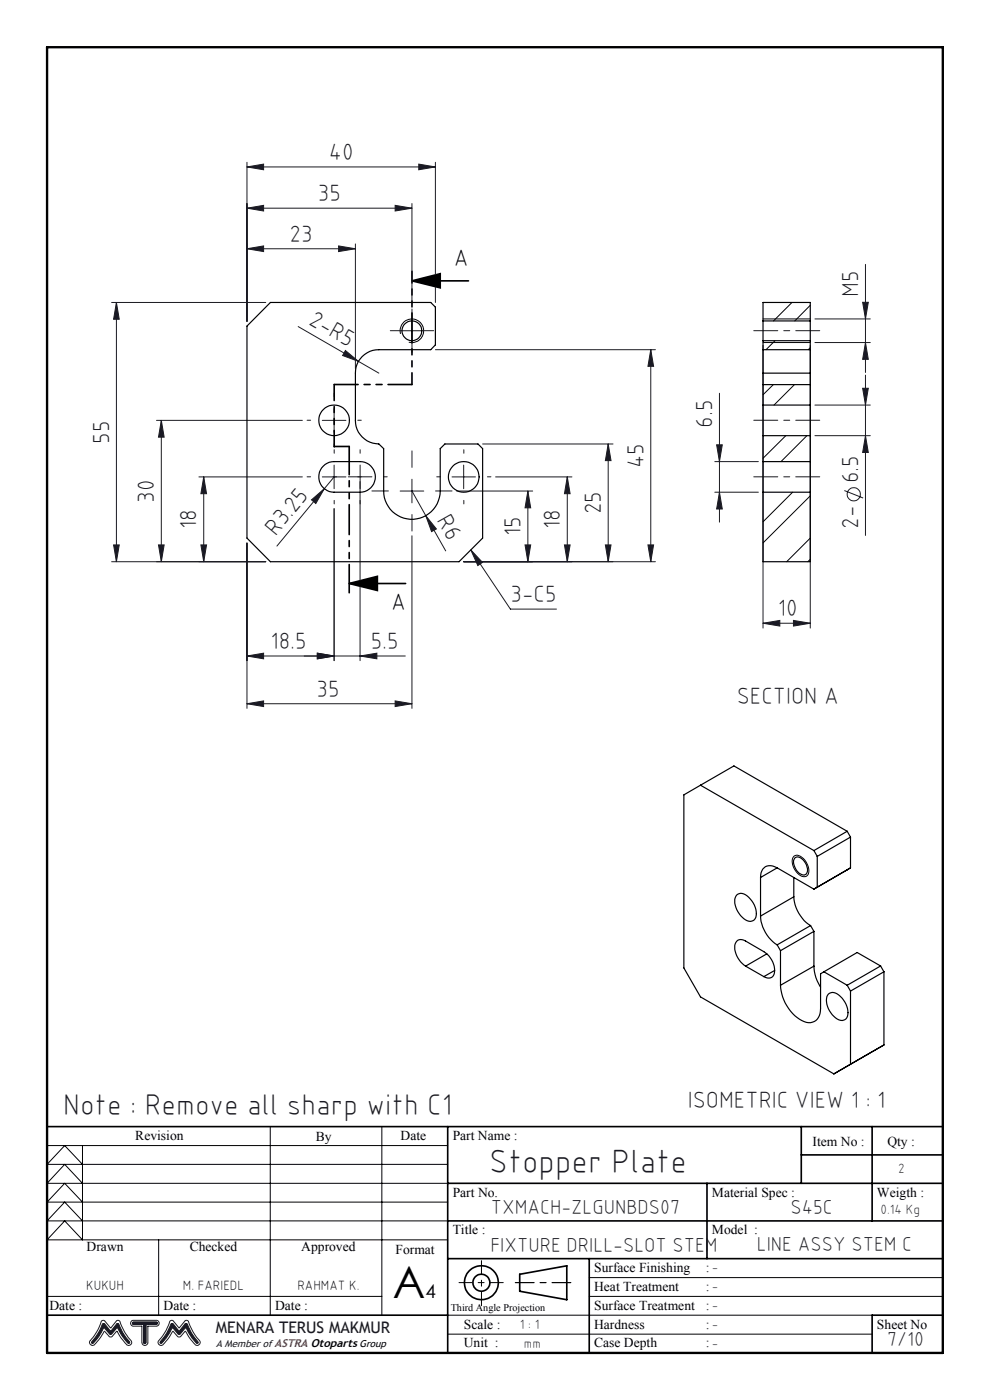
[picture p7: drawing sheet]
<svg xmlns="http://www.w3.org/2000/svg" width="210mm" height="297mm" viewBox="0 0 210 297" stroke-linecap="round" stroke-linejoin="round" font-family="sans-serif">
<g fill="none" stroke="#000" stroke-width=".35">
<path d="M95 239v48M170 239v12M185 239v20M200 239h-190v48M95 251h105M95 259h105M150 251v16M170 245h30M10 279h85M95 267h105M110.2 270.3l10-1.8v7.2l-10-1.8zM125 267v20"/>
<path d="M200 279h-15v8"/>
<circle cx="102.1" cy="272.1" r="1.8"/>
<circle cx="102.1" cy="272.1" r="3.6"/>
</g>
<path d="M19.1 284.4a.63 .63 0 0 0 .1 .8 .63 .63 0 0 0 .9 0l1.1-1.3 .9-1.5 1.2 1.2h.4l1-1.2 .2 .1 1.4 2.1a1.07 1.07 0 0 0 1.1 .8l.3-.1a.56 .56 0 0 0 .1-.9 13.8 13.8 0 0 1-2.5-4.2l-.5-.1-1.3 1.6-1.4-1.6-.5 .1-.2 .2a10.8 10.8 0 0 1-2.3 4M21.8 280.8h.4l1.3 1.5 1.3-1.5h.3a16.4 16.4 0 0 0 2.4 4l-.2 .2a10.3 10.3 0 0 1-2.4-3.3l-1.4 1.4-.2-.1-1.3-1.3a9.1 9.1 0 0 1-2.4 3.3l-.2-.2a16.6 16.6 0 0 0 2.4-4zM27.9 280.2l.3-.1h5a.62 .62 0 0 1 .6 .6 .62 .62 0 0 1-.6 .6h-1.8v3.5a.64 .64 0 0 1-.7 .6 .64 .64 0 0 1-.6-.6v-3.5h-1.8a.63 .63 0 0 1-.6-.4 .63 .63 0 0 1 .2-.7zM28.2 280.5h5a.23 .23 0 0 1 .2 .2 .23 .23 0 0 1-.2 .2h-2.3v4a.21 .21 0 0 1-.2 .1 .21 .21 0 0 1-.2-.2v-3.9h-2.2l-.2-.2zM36.1 280.2l.6-.1 1.3 1.6 1.3-1.5a.46 .46 0 0 1 .7 .2l.1 .5a14.7 14.7 0 0 0 2.4 3.8l-.3 .6a.52 .52 0 0 1-.8-.1l-1.1-1.3-1-1.5-1.2 1.2h-.4l-1-1.2-1.5 2.2a1.07 1.07 0 0 1-1.2 .8l-.2-.1a.56 .56 0 0 1-.1-.9l.2-.3a11 11 0 0 0 2.2-3.9zM36.3 280.9l.4-.1 1.3 1.5 1.3-1.5h.3a16.4 16.4 0 0 0 2.5 4l-.2 .2a9.1 9.1 0 0 1-2.5-3.3l-1.3 1.4-.4-.1-1.2-1.3a8.6 8.6 0 0 1-2.4 3.3l-.1-.3a10.7 10.7 0 0 0 2.3-3.8z" fill="none" stroke="#191924" stroke-width=".21"/>
<path d="M97.4 272.1h9.4" fill="none" stroke="#000" stroke-width=".21" stroke-dasharray="15.2 1.3 1.3 1.3" stroke-dashoffset="12.5"/>
<path d="M102.1 277v-9.6" fill="none" stroke="#000" stroke-width=".21" stroke-dasharray="15.2 1.3 1.3 1.3" stroke-dashoffset="12.4"/>
<path d="M109.3 272.1h11.8" fill="none" stroke="#000" stroke-width=".25" stroke-dasharray="15.2 1.3 1.3 1.3" stroke-dashoffset="11.3"/>
<path d="M10 10h190v277h-190z" fill="none" stroke="#000" stroke-width=".5"/>
<g fill="none" stroke="#000" stroke-width=".21">
<path d="M57.3 239v40M81 239v40M10 243h85M17.5 251l-3.8-4-3.7 4h85M17.5 243v20l-3.8-4-3.7 4h85M17.5 259l-3.8-4-3.7 4h85M17.5 255l-3.8-4-3.7 4h85M17.5 247l-3.8-4-3.7 4h85M10 275h71M33.7 263v16M95 279h90M125 275h75"/>
<path d="M125 271h75M95 283h90"/>
</g>
<path d="M28.1 280.6l.2 .3h2.2v4l.2 .1 .2-.1v-4h2.3l.2-.1-.2-.3zM36.3 280.9l-1.1 2.1-1.3 1.7 .2 .3a12.2 12.2 0 0 0 2.5-3.3l1.3 1.4h.3l1-1.3 .3-.1 1 1.8a2.86 2.86 0 0 0 1.4 1.5l.2-.3-1.4-1.7-1.1-2.2h-.3l-1.3 1.5-1.3-1.5zM21.8 280.8h.4l1.1 1.5h.2l1.3-1.5h.3l1 2 1.4 1.9-.2 .3a11.4 11.4 0 0 1-2.4-3.3l-1.3 1.4h-.3l-1.1-1.3-.2-.1-1 1.8-1.2 1.5h-.3l-.1-.3 1.3-1.7z" fill-rule="evenodd" fill="#191924"/>
<g fill="none" stroke="#191924" stroke-width=".21">
<path d="M52.4 35.4l3.5-.6v1.2zM52.4 34.4v33.8M52.4 35.4h40M88.8 34.8l3.6 .6-3.6 .6zM92.4 34.4v29.8M52.4 52.8l3.5-.6v1.2zM52.4 52.8h23M52.4 44.2l3.5-.6v1.2zM52.4 44.2h35M71.8 52.2l3.6 .6-3.6 .6zM75.4 51.7v26.5M83.8 43.6l3.6 .6-3.6 .6z"/>
<path d="M87.4 43.2v21.4M183.6 56.1v22.9M23.7 64.2h32.7M24.7 64.2l.6 3.5h-1.2zM24.7 64.2v55M63.3 69.3l17.1 9.9M73.3 74.4l2.7 2.3-3.3-1.3zM84.9 70.2h5M87.4 67.7v5M92.4 74.2h46.6M138 74.2v45M138 74.2l.6 3.5h-1.2z"/>
<path d="M161.9 73.3v59.9M171.9 73.3v59.9M172.9 67.7h11.7M172.9 72.7h11.7M183 64.1h1.2l-.6 3.6zM183.6 72.7l.6 3.5h-1.2zM183.6 79.6v34M33.2 89.2h30.9M34.2 89.2v30M34.2 89.2l.6 3.5h-1.2zM68.4 89.2h5M70.9 86.7v5"/>
<path d="M70.9 98.7v5M98.4 98.7v5M102.4 94.2h27.6M129 94.2v25M129 94.2l.6 3.5h-1.2zM151.6 97.9h9.3M152 94.4h1.2l-.6 3.5zM152.6 83.4v27.4M172.9 85.9h11.7M172.9 92.4h11.7M183 82.4h1.2l-.6 3.5zM183.6 92.4l.6 3.6h-1.2z"/>
<path d="M23.7 119.2h32.7M24.1 115.6h1.2l-.6 3.6zM33.6 115.6h1.2l-.6 3.6zM42.2 101.2h21.9M42.6 115.6h1.2l-.6 3.6zM43.2 101.2l.6 3.5h-1.2zM43.2 101.2v18M52.4 115.2v35.1M66.1 106l2.7-2.3-1.8 3.1zM68.4 101.2h5M68.8 103.7l-10.1 12.1M70.9 107.9v32.3"/>
<path d="M70.9 101.2l-2.1 2.5M76.4 102.2v38M84.9 104.2h5M87.4 101.7v5M87.4 113.7v36.6M87.4 104.2l2.9 5.2M90.3 109.4l2.3 2.8-1.1 .6zM90.3 109.4l4.2 7.5M95.9 101.2h5M96.9 104.2h16.1M98.4 119.2h40.6M99.9 116.7l2.4 2.6-.9 .7z"/>
<path d="M99.9 116.7l8.4 12.5h9.7M105.1 101.2h16.2M111.4 115.6h1.2l-.6 3.6zM112 104.2v15M112 104.2l.6 3.5h-1.2zM119.7 115.6h1.2l-.6 3.6zM120.3 101.2v18M120.3 101.2l.6 3.5h-1.2zM128.4 115.6h1.2l-.6 3.6zM137.4 115.6h1.2l-.6 3.6zM151.6 104.4h9.3M152.6 104.4l.6 3.6h-1.2z"/>
<path d="M179.1 104.1l4 1.6M52.4 139.2l3.5-.6v1.2zM67.3 138.6l3.6 .6-3.6 .6zM76.4 139.2l3.5-.6v1.2zM86 139.2h-33.6M161.9 132.2l3.5-.6v1.2zM161.9 132.2h10M168.3 131.6l3.6 .6-3.6 .6zM52.4 149.3l3.5-.6v1.2zM52.4 149.3h35M83.8 148.7l3.6 .6-3.6 .6z"/>
<circle cx="181.1" cy="104.9" r="1.4"/>
</g>
<path d="M84.9 70.8a2.51 2.51 0 0 1 2.2-3.1 2.51 2.51 0 0 1 2.8 2.7 2.51 2.51 0 0 1-3.2 2.2M161.9 72.7h10M161.9 67.7h10M168.5 181.6a2.2 2.2 0 0 1 2.7 1.6 2.02 2.02 0 0 1-.2 2.7 2.7 2.7 0 0 1-2.7-2l-.3-1.2 .1-.6z" fill="none" stroke="#000" stroke-width=".21"/>
<path d="M87.4 59.6l6-1.5v3zM87.4 59.6h12M74 123.8l6-1.5v3zM74 123.8h12" fill="none" stroke="#000" stroke-width=".35"/>
<g fill="none" stroke="#191924" stroke-width=".21" stroke-dasharray="15.2 1.3 1.3 1.3">
<path d="M84.9 70.2h-2.1M87.4 67.7v-2.1M87.4 72.7v2.1M89.9 70.2h2.1M65.9 89.2h-.8M70.9 96.2v-.8M70.9 84.2v-.8M70.9 94.2v.7M75.9 89.2h.7M76.4 96.2v-.8M87.4 99.2v-3.5M98.4 96.2v-.8"/>
<path d="M65.9 101.2h-.8M70.9 106.2v.7M71.4 101.2h-.8M75.9 101.2h.7M76.4 101.2v-2.5M76.4 101.2h-2.5M76.4 101.2v2.5M76.4 101.2h2.5M76.4 106.2v.7M81.4 101.2h.7M82.4 104.2h-3.5M87.4 109.2v3.5"/>
<path d="M92.4 104.2h3.5M93.4 101.2h-.8M98.4 106.2v.7M103.4 101.2h.7"/>
</g>
<path d="M87.4 57.6v24" fill="none" stroke="#000" stroke-width=".35" stroke-dasharray="6.3 1.3 1.3 1.3 1.3 1.3" stroke-dashoffset="3.9"/>
<path d="M87.4 81.6h-16.5" fill="none" stroke="#000" stroke-width=".35" stroke-dasharray="6.3 1.3 1.3 1.3 1.3 1.3" stroke-dashoffset="1.3"/>
<path d="M70.9 81.6v13.1" fill="none" stroke="#000" stroke-width=".35" stroke-dasharray="6.3 1.3 1.3 1.3 1.3 1.3" stroke-dashoffset="3"/>
<path d="M70.9 94.7h3.2" fill="none" stroke="#000" stroke-width=".35" stroke-dasharray="6.3 1.3 1.3 1.3 1.3 1.3"/>
<path d="M74.1 94.7v31.1" fill="none" stroke="#000" stroke-width=".35" stroke-dasharray="6.3 1.3 1.3 1.3 1.3 1.3" stroke-dashoffset=".4"/>
<path d="M159.9 70.2h14M173.9 89.2h-14M173.9 101.2h-14" fill="none" stroke="#191924" stroke-width=".21" stroke-dasharray="15.2 1.3 1.3 1.3" stroke-dashoffset="10.1"/>
<path d="M87.4 59.6l6-1.5v3zM74 123.8l6-1.5v3z" fill="#000"/>
<g fill="#191924">
<path d="M73.3 74.4l2.7 2.3-3.3-1.3z"/>
<path d="M66.1 106l2.7-2.3-1.8 3.1z"/>
<path d="M90.3 109.4l2.3 2.8-1.1 .6z"/>
<path d="M67.3 138.6l3.6 .6-3.6 .6zM76.4 139.2l3.5-.6v1.2zM99.9 116.7l2.4 2.6-.9 .7z"/>
<path d="M52.4 35.4l3.5-.6v1.2zM88.8 34.8l3.6 .6-3.6 .6zM52.4 44.2l3.5-.6v1.2zM83.8 43.6l3.6 .6-3.6 .6z"/>
<path d="M71.8 52.2l3.6 .6-3.6 .6zM52.4 52.8l3.5-.6v1.2zM83.8 148.7l3.6 .6-3.6 .6zM52.4 149.3l3.5-.6v1.2zM67.3 138.6l3.6 .6-3.6 .6zM52.4 139.2l3.5-.6v1.2z"/>
<path d="M24.1 115.6h1.2l-.6 3.6zM24.7 64.2l.6 3.5h-1.2zM128.4 115.6h1.2l-.6 3.6zM129 94.2l.6 3.5h-1.2z"/>
<path d="M120.3 101.2l.6 3.5h-1.2zM119.7 115.6h1.2l-.6 3.6zM138 74.2l.6 3.5h-1.2zM137.4 115.6h1.2l-.6 3.6zM112 104.2l.6 3.5h-1.2zM111.4 115.6h1.2l-.6 3.6zM43.2 101.2l.6 3.5h-1.2zM42.6 115.6h1.2l-.6 3.6z"/>
<path d="M152 94.4h1.2l-.6 3.5zM152.6 104.4l.6 3.6h-1.2z"/>
<path d="M34.2 89.2l.6 3.5h-1.2zM33.6 115.6h1.2l-.6 3.6zM183 64.1h1.2l-.6 3.6zM183.6 72.7l.6 3.5h-1.2zM183 82.4h1.2l-.6 3.5zM183.6 92.4l.6 3.6h-1.2z"/>
<path d="M161.9 132.2l3.5-.6v1.2zM168.3 131.6l3.6 .6-3.6 .6z"/>
</g>
<g fill="none" stroke="#000" stroke-width=".25">
<path d="M57.4 64.2h34l1 1v8l-1 1h-11a4.9 4.9 0 0 0-5 5v10a5 5 0 0 0 5 5l1 1v9a6 6 0 0 0 6 6 6 6 0 0 0 6-6v-9l1-1h7l1 1v19l-5 5h-40l-5-5v-45zM161.9 68.1v4.2M161.9 74.2v5M161.9 74.2h10M161.9 68.1v-3.9h10v3.9M161.9 72.3v1.9M161.9 79.2v6.7M161.9 72.3h10M161.9 68.1h10M161.9 79.2h10M171.9 68.1v4.2M171.9 74.2v5"/>
<path d="M171.9 72.3v1.9M171.9 79.2v6.7M68.6 98.9a3.2 3.2 0 0 1 2.3-1h5.5a3.2 3.2 0 0 1 3.2 3.3 3.2 3.2 0 0 1-3.2 3.2h-5.5a3.2 3.2 0 0 1-3-2 3.2 3.2 0 0 1 .7-3.5zM161.9 85.9v6.5M161.9 97.9v6.5M161.9 97.9h10M161.9 92.4v5.5M161.9 92.4h10M161.9 85.9h10M161.9 81.6h10M171.9 85.9v6.5M171.9 97.9v6.5"/>
<path d="M171.9 92.4v5.5M161.9 104.4h10M161.9 104.4v14.8h10v-14.8M148.6 166.6l-3.5 2v36.7l3.5 6.2 28.3 16.3 7-4.1M148.6 166.6l24 13.8M148.6 166.6l7.1-4.1 24 13.9M179.7 176.4l-7.1 4M179.7 176.4l.7 1.2M180.4 177.6v6.5M180.4 177.6l-7 4.1M156.3 189.9a1.82 1.82 0 0 1 2.6 .5 4.3 4.3 0 0 1 1.3 4.5 1.51 1.51 0 0 1-2.4 0 4.7 4.7 0 0 1-1.8-4.5zM161.3 194.3a7.8 7.8 0 0 0 3.6 6.1"/>
<path d="M161.3 186.2v8.1M164.9 184.1a2.15 2.15 0 0 0-2.5-.2 2.15 2.15 0 0 0-1.1 2.3M164.9 184.1l7.7 4.5M164.9 184.1l-3.6 2.1M168.4 190.2a7.8 7.8 0 0 0 3.5 6.2M168.4 190.2l-7.1 4.1M168.4 186.2v4M168.6 182a1.42 1.42 0 0 1 2 .8 2.08 2.08 0 0 1 .3 2.7 2.16 2.16 0 0 1-2.4-1.9l-.2-.8zM171.9 196.4l-7 4M171.9 196.4l.7 1.2M172.6 180.4l.8 1.3M172.6 197.6l-7 4.1"/>
<path d="M172.6 197.6v7.4M173.4 181.7v6.5l-.8 .4M180.4 184.1l-7.8 4.5M180.4 184.1l-.7 .4M158.2 205a4.7 4.7 0 0 1-2.2-4.8 1.35 1.35 0 0 1 2.2-.6l3.8 2.3a4.5 4.5 0 0 1 2.1 5l-.4 .5-.6 .1-1.1-.3M158.2 205l3.8 2.2M162.7 202.3l-4.5 2.7M164.3 205.9l-2.3 1.3M164.9 200.4l.7 1.3M165.6 201.7v7.3M172.6 205a8.3 8.3 0 0 0 1.5 4.4M172.6 205l-7 4"/>
<path d="M174.8 206.2l-.7 .4v7.3a2.53 2.53 0 0 1-3.1 3 8.9 8.9 0 0 1-5.4-7.9M174.8 206.2l4.9 2.8M175.7 210.9a1.82 1.82 0 0 1 2.6 .5 3.9 3.9 0 0 1 1.2 4.7 1.82 1.82 0 0 1-2.6-.5 4.3 4.3 0 0 1-1.4-4.5zM179.7 209l.7 1.3M186.8 204.9l-7.1 4.1M186.8 204.9l.7 1.3M186.8 204.9l-5-2.8-7 4.1M187.5 206.2v15.5l-7.1 4.1v-15.5M187.5 206.2l-7.1 4.1"/>
<circle cx="87.4" cy="70.2" r="2.1"/>
<circle cx="70.9" cy="89.2" r="3.2"/>
<circle cx="98.4" cy="101.2" r="3.2"/>
</g>
<path d="M164.4 72.3l-1.9 1.9M168 64.2l-3.9 3.9M171.9 64.8l-3.3 3.3M171.9 73.8l-.4 .4M164 81.6l-2.1 2.1M166.7 92.4l-4.8 4.8M168.5 81.6l-4.3 4.3M171.2 92.4l-5.5 5.5M168.1 104.4l-6.2 6.3M171.9 114.2l-5 5M171.9 105.2l-10 10M171.9 118.7l-.6 .5" fill="none" stroke="#000" stroke-width=".21"/>
<text font-size="9.3" x="83.3" y="275.5">A</text>
<text font-size="7.1" fill="#191924" x="103.8" y="248.9">Stopper Plate</text>
<text font-size="6.3" fill="#191924" x="13.4" y="236.5">Note : Remove all sharp with C1</text>
<g font-size="5" fill="#191924">
<text x="69.8" y="33.9">40</text>
<text x="67.4" y="42.6">35</text>
<text x="61.4" y="51.2">23</text>
<text x="182.1" y="63.1" transform="rotate(-90 182.1 63.1)">M5</text>
<text x="65.2" y="68.7" transform="rotate(30 65.2 68.7)">2-R5</text>
<text x="23.2" y="94.1" transform="rotate(-90 23.2 94.1)">55</text>
<text x="151.1" y="90.8" transform="rotate(-90 151.1 90.8)">6.5</text>
<text x="136.6" y="99.3" transform="rotate(-90 136.6 99.3)">45</text>
<text x="32.7" y="106.6" transform="rotate(-90 32.7 106.6)">30</text>
<text x="182.1" y="102.5" transform="rotate(-90 182.1 102.5)">6.5</text>
<text x="41.7" y="112.3" transform="rotate(-90 41.7 112.3)">18</text>
<text x="58.5" y="113.8" transform="rotate(-50 58.5 113.8)">R3.25</text>
<text x="92.5" y="110.4" transform="rotate(61 92.5 110.4)">R6</text>
<text x="110.5" y="113.8" transform="rotate(-90 110.5 113.8)">15</text>
<text x="118.8" y="112.3" transform="rotate(-90 118.8 112.3)">18</text>
<text x="127.5" y="109.1" transform="rotate(-90 127.5 109.1)">25</text>
<text x="182.1" y="112.2" transform="rotate(-90 182.1 112.2)">2-</text>
<text x="108.3" y="127.7">3-C5</text>
<text x="165" y="130.7">10</text>
<text x="57.4" y="137.7">18.5</text>
<text x="78.6" y="137.7">5.5</text>
<text x="67.1" y="147.8">35</text>
<text x="156.3" y="149.4">SECTION A</text>
<text x="145.9" y="235">ISOMETRIC VIEW 1 : 1</text>
</g>
<g font-size="5">
<text x="96.3" y="56.5">A</text>
<text x="83" y="129.4">A</text>
</g>
<g font-size="4.3" fill="#191924">
<text x="104.1" y="257.6">TXMACH-ZLGUNBDS07</text>
<text x="167.7" y="257.5">S45C</text>
<text x="104" y="265.5">FIXTURE DRILL-SLOT STEM</text>
<text x="160.5" y="265.3">LINE ASSY STEM C</text>
<text x="188.2" y="285.6">7/10</text>
</g>
<text font-size="4" x="90.2" y="275.4">4</text>
<text font-size="3.4" fill="#191924" x="45.8" y="282.8">MENARA TERUS MAKMUR</text>
<g font-size="2.9">
<text x="28.7" y="241.7">Revision</text>
<text x="67" y="242.1">By</text>
<text x="85" y="241.7">Date</text>
<text x="96" y="241.8">Part Name :</text>
<text x="172.4" y="243.1">Item No :</text>
<text x="188.2" y="243.1">Qty :</text>
<text x="96" y="253.8">Part No.</text>
<text x="151" y="253.8">Material Spec :</text>
<text x="186" y="253.8">Weigth :</text>
<text x="96" y="261.9">Title :</text>
<text x="151" y="261.8">Model :</text>
<text x="18.4" y="265.5">Drawn</text>
<text x="40.2" y="265.5">Checked</text>
<text x="63.9" y="265.5">Approved</text>
<text x="83.9" y="266.1">Format</text>
<text x="126" y="269.9">Surface Finishing</text>
<text x="18.3" y="273.7">KUKUH</text>
<text x="38.8" y="273.7">M. FARIEDL</text>
<text x="63.1" y="273.7">RAHMAT K.</text>
<text x="126" y="273.9">Heat Treatment</text>
<text x="10.5" y="277.9">Date :</text>
<text x="34.7" y="277.9">Date :</text>
<text x="58.4" y="277.9">Date :</text>
<text x="98.4" y="281.8">Scale :</text>
<text x="126" y="281.9">Hardness</text>
<text x="126" y="277.9">Surface Treatment</text>
<text x="186" y="281.9">Sheet No</text>
<text x="98.4" y="285.8">Unit :</text>
<text x="126" y="285.8">Case Depth</text>
</g>
<g font-size="2.9" fill="#191924">
<text x="190.5" y="248.9">2</text>
<text x="186.8" y="257.5">0.14 Kg</text>
<text x="149.7" y="269.9">: -</text>
<text x="149.7" y="273.9">: -</text>
<text x="110.3" y="281.9">1 : 1</text>
<text x="149.7" y="277.9">: -</text>
<text x="149.7" y="281.9">: -</text>
<text x="111.1" y="285.9">mm</text>
<text x="149.7" y="285.9">: -</text>
</g>
<text font-size="2.2" x="95.6" y="278.2">Third Angle Projection</text>
<text font-size="2.1" fill="#191924" x="45.9" y="285.7">A Member of ASTRA Otoparts Group</text>
</svg>
